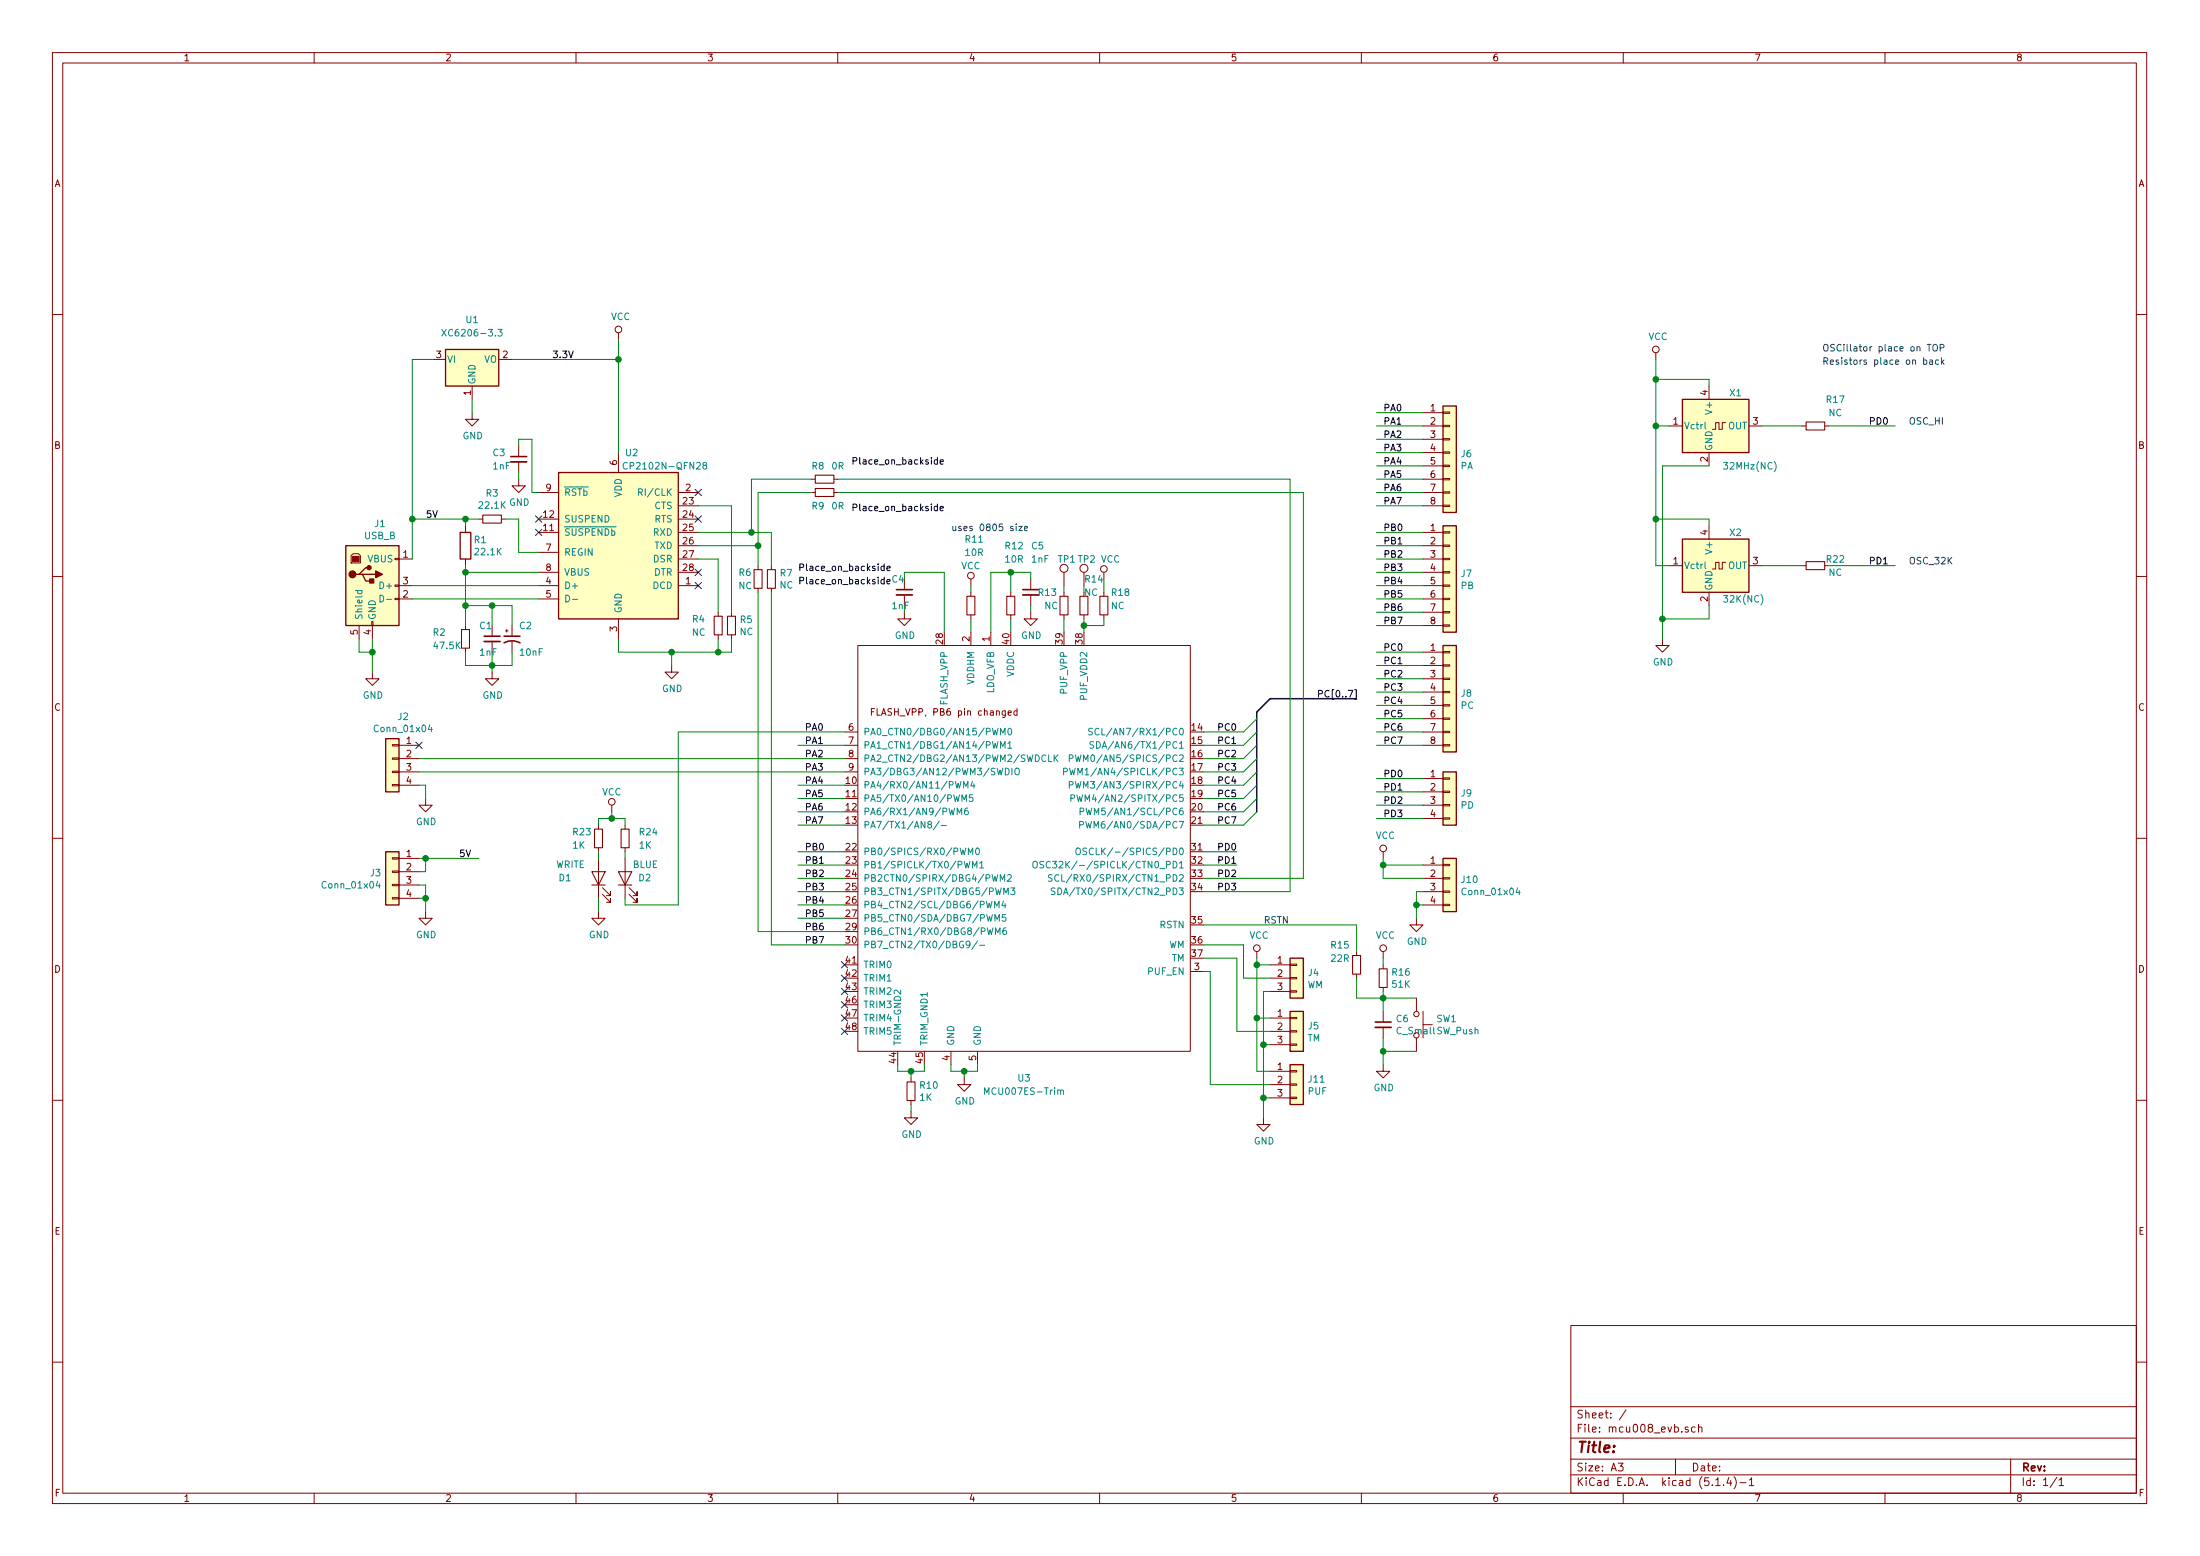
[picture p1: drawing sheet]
<svg xmlns="http://www.w3.org/2000/svg" width="420mm" height="297mm" viewBox="0 0 420 297" stroke-linecap="round" stroke-linejoin="round" font-family="sans-serif">
<g fill="none" stroke="#840000" stroke-width=".19">
<path d="M10 10h400v277h-400zM12 12h396v273.1h-396zM60 10v2M110 10v2M160 10v2M210 10v2M260 10v2M310 10v2M360 10v2M10 60h2M82.5 68.6h2.6M90.2 78.8v1.2h1.2l-1.2 1.3-1.3-1.3h1.3"/>
<path d="M90.2 73.7v2.5M95.2 68.6h2.6M118.1 63.5v1.3M271.8 78.8h3.8M275.6 78.6h1.3v.3h-1.3zM316.2 67.3v1.3M326.4 73.7v2.5M408 60h2M91.4 99.1h.8M95.8 99.1h.7M99.1 91.5v1.2h1.2l-1.2 1.3-1.3-1.3h1.3M99.1 85.1v2.1"/>
<path d="M99.1 88.2v2M102.9 99.1h3.8M102.9 94h3.8M118.1 86.4v3.8M129.5 99.1h3.8M129.5 94h3.8M129.5 96.6h3.8M154.9 91.5h.8M154.9 94h.8M159.3 91.5h.7M159.3 94h.7M271.8 81.3h3.8"/>
<path d="M271.8 83.9h3.8M271.8 86.4h3.8M271.8 88.9h3.8M271.8 91.5h3.8M271.8 94h3.8M271.8 96.6h3.8M275.6 91.3h1.3v.3h-1.3zM275.6 93.9h1.3v.2h-1.3zM275.6 96.4h1.3v.3h-1.3zM275.6 88.8h1.3v.3h-1.3zM275.6 83.7h1.3v.3h-1.3zM275.6 81.2h1.3v.2h-1.3z"/>
<path d="M275.6 86.3h1.3v.2h-1.3zM318.8 81.3h2.5M326.4 86.4v2.5M329.6 80.7h-.7v1.3h-.6v-1.3h-.6v1.3h-.7M334 81.3h2.5M344.2 81.3h.7M348.5 81.3h.7M10 110h2M67.1 106.1l.3-.4h1.1l.3 .4v1.4h-1.7zM68.6 119.4v2.6M71 118.7h.2v.7h-.2zM71.1 119.4v2.6"/>
<path d="M75.4 114.2h.8v.3h-.8zM75.4 111.7h.8v.2h-.8zM75.4 106.6h.8v.2h-.8zM76.2 106.7h2.5M76.2 111.8h2.5M76.2 114.3h2.5M88.9 100.4v1.2M88.9 106.7v1.3M88.9 119.4v.8M94 119.4v2M97.8 119.4v2M102.9 101.6h3.8"/>
<path d="M102.9 109.3h3.8M102.9 111.8h3.8M102.9 114.3h3.8M102.9 105.4h3.8M118.1 118.1v3.9M129.5 101.6h3.8M129.5 104.2h3.8M129.5 106.7h3.8M129.5 109.3h3.8M129.5 111.8h3.8M137.2 116.9v.7M139.7 116.9v.7"/>
<path d="M144.8 108v.7M144.8 112.3v.8M147.3 108v.7M147.3 112.3v.8M172.7 116.9v1.2h1.3l-1.3 1.3-1.3-1.3h1.3M172.7 110.5v2.1M172.7 113.6v2M185.4 110.5v1.3M185.4 113.1v.7M185.4 117.4v.7M193 113.1v.7M193 117.4v.7"/>
<path d="M196.8 116.9v1.2h1.3l-1.3 1.3-1.2-1.3h1.2M196.8 110.5v2.1M196.8 113.6v2M203.2 109.3v2.5M203.2 113.1v.7M203.2 117.4v.7M207 109.3v2.5M207 117.4v.7M210.8 109.3v1.2M210.8 113.1v.7M210.8 117.4v.7M271.8 101.6h3.8"/>
<path d="M271.8 104.2h3.8M271.8 106.7h3.8M271.8 109.3h3.8M271.8 111.8h3.8M271.8 114.3h3.8M271.8 116.9h3.8M271.8 119.4h3.8M275.6 114.2h1.3v.3h-1.3zM275.6 116.7h1.3v.3h-1.3zM275.6 119.3h1.3v.2h-1.3zM275.6 111.7h1.3v.2h-1.3zM275.6 106.6h1.3v.2h-1.3z"/>
<path d="M275.6 104h1.3v.3h-1.3zM275.6 101.5h1.3v.3h-1.3zM275.6 109.1h1.3v.3h-1.3zM318.8 108h2.5M326.4 100.4v2.5M326.4 113.1v2.5M329.6 107.4h-.7v1.2h-.6v-1.2h-.6v1.2h-.7M334 108h2.5M344.2 108h.7M408 110h2M71.1 128.3v1.3h1.3l-1.3 1.2-1.3-1.2h1.3M88.9 123.7v.8"/>
<path d="M94 128.3v1.3h1.2l-1.2 1.2-1.3-1.2h1.3M94 122.5v2M96.5 120.4h.5M96.8 120.2v.5M97.8 122.5v2M128.3 127v1.3h1.2l-1.2 1.3-1.3-1.3h1.3M137.2 121.2v.8M139.7 121.2v.8M161.3 139.7h2.5M163.8 123.2h63.5v77.5h-63.5zM166.4 135.9h.5M167 135.3h-.6v1.2"/>
<path d="M185.4 120.7v2.5M189.2 120.7v2.5M192.5 136.1l.6-.1v-.3h-.4l-.2 .2 .1 .6h.5M194.2 135.7h-.3l-.3 .2 .2 .6h.4M194.2 135.3v1.2M271.8 124.5h3.8M271.8 127h3.8M271.8 129.6h3.8M271.8 132.1h3.8M271.8 134.7h3.8M271.8 137.2h3.8M271.8 139.7h3.8"/>
<path d="M275.6 137.1h1.3v.2h-1.3zM275.6 139.6h1.3v.3h-1.3zM275.6 134.5h1.3v.3h-1.3zM275.6 129.4h1.3v.3h-1.3zM275.6 126.9h1.3v.3h-1.3zM275.6 124.4h1.3v.2h-1.3zM275.6 132h1.3v.2h-1.3zM317.5 122v1.2h1.3l-1.3 1.3-1.3-1.3h1.3M74.9 149.8h1.3v.2h-1.3zM74.9 147.2h1.3v.3h-1.3zM74.9 142.1h1.3v.3h-1.3zM74.9 144.7h1.3v.2h-1.3z"/>
<path d="M76.2 142.3h3.8M76.2 144.8h3.8M76.2 147.4h3.8M76.2 149.9h3.8M81.3 152.4v1.3h1.2l-1.2 1.3-1.3-1.3h1.3M114.3 157.5v.8M116.8 153.7v1.3M119.4 157.5v.8M161.3 142.3h2.5M161.3 144.8h2.5M161.3 147.4h2.5M271.8 142.3h3.8"/>
<path d="M271.8 148.6h3.8M271.8 151.2h3.8M271.8 153.7h3.8M271.8 156.2h3.8M275.6 142.1h1.3v.3h-1.3zM275.6 156.1h1.3v.3h-1.3zM275.6 153.6h1.3v.2h-1.3zM275.6 148.5h1.3v.3h-1.3zM275.6 151h1.3v.3h-1.3zM10 160h2M74.9 171.4h1.3v.2h-1.3zM74.9 168.8h1.3v.3h-1.3z"/>
<path d="M74.9 163.7h1.3v.3h-1.3zM74.9 166.3h1.3v.2h-1.3zM76.2 163.9h3.8M76.2 166.4h3.8M76.2 168.9h3.8M76.2 171.5h3.8M81.3 174v1.3h1.2l-1.2 1.3-1.3-1.3h1.3M114.3 174v1.3h1.3l-1.3 1.3-1.3-1.3h1.3M114.3 161.8v.8M114.3 163.9v7.6M115.1 170.7l1.5 1.5v-.7v.7h-.8M115.1 169.5l1.5 1.5v-.8v.8h-.8"/>
<path d="M119.4 161.8v.8M119.4 163.9v7.6M120.1 170.7l1.6 1.5v-.7v.7h-.8M120.1 169.5l1.6 1.5v-.8v.8h-.8M264.2 162.6v1.3M270.5 175.3v1.3h1.3l-1.3 1.2-1.3-1.2h1.3M271.8 165.1h3.8M271.8 167.7h3.8M271.8 170.2h3.8M271.8 172.8h3.8M275.6 172.6h1.3v.3h-1.3zM275.6 170.1h1.3v.2h-1.3z"/>
<path d="M275.6 165h1.3v.3h-1.3zM275.6 167.5h1.3v.3h-1.3zM408 160h2M227.3 185.5h2.6M240 181.6v1.3M242.6 184.2h3.8M242.6 186.7h3.8M242.6 189.3h3.8M242.6 194.3h3.8M242.6 196.9h3.8M242.6 199.4h3.8M246.4 189.1h1.2v.3h-1.2z"/>
<path d="M246.4 184.1h1.2v.2h-1.2zM246.4 186.6h1.2v.3h-1.2zM246.4 199.3h1.2v.3h-1.2zM246.4 194.2h1.2v.3h-1.2zM246.4 196.8h1.2v.2h-1.2zM259.1 181.6v.8M259.1 186v.7M264.2 181.6v1.3M264.2 184.2v.7M264.2 188.5v.8M264.2 193.1v2M264.2 196.1v2.1"/>
<path d="M270.5 190.5v2.6M270.5 198.2v2.5M271.8 193.1v5.1M10 210h2M174 212.1v1.3h1.3l-1.3 1.3-1.3-1.3h1.3M174 205.8v.7M174 210.1v.8M181.6 200.7v2.5M184.1 205.8v1.2h1.3l-1.3 1.3-1.2-1.3h1.2M186.7 200.7v2.5M241.3 213.4v1.3h1.3l-1.3 1.2-1.3-1.2h1.3M242.6 204.5h3.8"/>
<path d="M242.6 207h3.8M242.6 209.6h3.8M246.4 209.5h1.2v.2h-1.2zM246.4 204.4h1.2v.2h-1.2zM246.4 206.9h1.2v.3h-1.2zM264.2 203.2v1.3h1.2l-1.2 1.3-1.3-1.3h1.3M408 210h2M300 253h108v32.1h-108zM10 260h2M300 278.5h108M300 274.5h108M300 268.5h108"/>
<path d="M309 279.3h1l-.5 .6 .4 .1v.7l-.2 .1-.7-.1M310.5 269.1l-1.2 2M320 278.5v3M322.4 272.5a.37 .37 0 0 0-.6 .1l.1 .2 .5 .2 .1 .1-.3 .3-.4-.1M323.7 272.5l-.4-.1-.3 .3 .2 .6h.5M324.4 272.5h.1a.37 .37 0 0 1 .5 .1v.8M324.4 271.9v1.5M384 278.5v6.6M408 260h2M60 285.1v1.9M110 285.1v1.9M160 285.1v1.9"/>
<path d="M210 285.1v1.9M260 285.1v1.9M300 281.5h108M310 285.1v1.9M327.7 283.6h.8M329.2 283.5v.1M330.2 282l-.4 1.1h.9M330.5 282.6v1M331.2 281.9a1.71 1.71 0 0 1 0 2.3M332.3 283h1.2M334.1 282.5l.4-.4v1.5M334.1 283.6h.8"/>
<path d="M360 285.1v1.9M392.8 282l-1.3 2M393.2 282.5l.5-.4v1.5M393.2 283.6h.9"/>
<circle cx="118.1" cy="62.9" r=".63"/>
<circle cx="316.2" cy="66.7" r=".63"/>
<circle cx="185.4" cy="109.9" r=".63"/>
<circle cx="203.2" cy="108.5" r=".76"/>
<circle cx="207" cy="108.5" r=".76"/>
<circle cx="210.8" cy="108.6" r=".63"/>
<circle cx="116.8" cy="153.1" r=".63"/>
<circle cx="264.2" cy="162" r=".63"/>
<circle cx="240" cy="181" r=".63"/>
<circle cx="264.2" cy="181" r=".63"/>
<circle cx="270.5" cy="193.6" r=".51"/>
</g>
<path d="M97.5 88.2h3.1M171.2 113.6h3M195.3 113.6h3.1M92.5 122.5h3M262.6 196.1h3.1" fill="none" stroke="#840000" stroke-width=".33"/>
<path d="M97.5 87.2h3.1M171.2 112.6h3M195.3 112.6h3.1M92.5 121.4h3M96.3 122.7a3.2 3.2 0 0 1 3 0M96.3 121.4h3M262.6 195.1h3.1" fill="none" stroke="#840000" stroke-width=".3"/>
<g fill="none" stroke="#840000" stroke-width=".2">
<path d="M92.2 98.3h3.6v1.6h-3.6zM155.7 93.3h3.6v1.5h-3.6zM155.7 90.7h3.6v1.5h-3.6zM344.9 80.6h3.6v1.5h-3.6zM136.4 117.6h1.5v3.6h-1.5zM138.9 117.6h1.6v3.6h-1.6zM144 108.7h1.5v3.6h-1.5zM146.6 108.7h1.5v3.6h-1.5zM184.7 113.8h1.5v3.6h-1.5zM192.3 113.8h1.5v3.6h-1.5zM202.4 113.8h1.6v3.6h-1.6zM206.2 113.8h1.6v3.6h-1.6z"/>
<path d="M210.1 113.8h1.5v3.6h-1.5zM344.9 107.2h3.6v1.5h-3.6zM88.1 120.2h1.6v3.5h-1.6zM113.5 158.3h1.6v3.5h-1.6zM118.6 158.3h1.5v3.5h-1.5zM113 166.4h2.6l-1.3 2.5zM113 168.9h2.6M118.1 166.4h2.5l-1.2 2.5zM118.1 168.9h2.5M258.3 182.4h1.5v3.6h-1.5zM263.4 184.9h1.5v3.6h-1.5zM173.2 206.5h1.6v3.6h-1.6z"/>
</g>
<g fill="#ffffc2" stroke="#ffffc2" stroke-width=".19">
<path d="M275.6 100.4h2.5v20.3h-2.5z"/>
<path d="M275.6 123.2h2.5v20.3h-2.5z"/>
<path d="M275.6 77.5h2.5v20.3h-2.5z"/>
<path d="M275.6 147.4h2.5v10.1h-2.5z"/>
<path d="M275.6 163.9h2.5v10.1h-2.5z"/>
<path d="M73.7 141h2.5v10.2h-2.5z"/>
<path d="M246.4 182.9h2.5v7.6h-2.5z"/>
<path d="M246.4 193.1h2.5v7.6h-2.5z"/>
<path d="M246.4 203.2h2.5v7.7h-2.5z"/>
<path d="M85.1 66.7h10.1v7h-10.1z"/>
<path d="M106.7 90.2h22.8v27.9h-22.8z"/>
<path d="M66 104.2h10.2v15.2h-10.2z"/>
<path d="M321.3 102.9h12.7v10.2h-12.7z"/>
<path d="M321.3 76.2h12.7v10.2h-12.7z"/>
<path d="M73.7 162.6h2.5v10.2h-2.5z"/>
</g>
<g fill="none" stroke="#840000" stroke-width=".25">
<path d="M85.1 66.7h10.1v7h-10.1zM275.6 77.5h2.5v20.3h-2.5zM321.3 76.2h12.7v10.2h-12.7zM106.7 90.2h22.8v27.9h-22.8zM66 104.2h10.2v15.2h-10.2zM68.6 109.6h.6l.6 1.3h1.3M69.2 109.6h2.6M70.5 108.4h-.7l-1.2 1.2h-.7M87.9 101.6h2v5.1h-2zM275.6 100.4h2.5v20.3h-2.5zM321.3 102.9h12.7v10.2h-12.7zM275.6 123.2h2.5v20.3h-2.5z"/>
<path d="M73.7 141h2.5v10.2h-2.5zM275.6 147.4h2.5v10.1h-2.5zM73.7 162.6h2.5v10.2h-2.5zM275.6 163.9h2.5v10.1h-2.5zM246.4 182.9h2.5v7.6h-2.5zM246.4 193.1h2.5v7.6h-2.5zM246.4 203.2h2.5v7.7h-2.5z"/>
</g>
<g fill="none" stroke="#008484" stroke-width=".19">
<path d="M84.4 62.9l.8 1.2M85.2 62.9l-.8 1.2M95.1 62.9h.8l-.4 .5 .3 .1 .1 .4-.3 .2-.5-.1M119.8 88.4a.6 .6 0 0 0-.8 .4 .6 .6 0 0 0 .6 .7l.2-.1M122 94l.6-.1v-.5l-.6-.1v1.3M134.5 88.8l-.3-.3 .3-.2h.2l.3 .2-.1 .2-.5 .2-.2 .2v.2l.3 .2h.3l.2-.2v-.2l-.3-.3M325.6 80.6v1.1l.2 .2M67.9 112.7h1.2M68.4 112.7l-.1 .4 .2 .2 .6-.1v-.5M72.6 113.6a.64 .64 0 0 1 .7 .7 .64 .64 0 0 1-.7 .6zM73.8 114.4h1M108.1 113.6a.64 .64 0 0 1 .7 .7 .64 .64 0 0 1-.7 .6z"/>
<path d="M109.3 114.4h1M325.6 107.3v1.1l.2 .1M82.1 138.4l-.3 .9h.8M82.4 138.8v.9M189.5 139l.3 1.3 .3-.9 .2 .9 .3-1.3M192.6 139.2l.2-.2a.67 .67 0 0 1 .4 .7 .67 .67 0 0 1-.4 .6l-.3-.5zM208.6 139.1l-.4-.1-.3 .2v.3l.6 .3 .1 .3-.2 .2-.5-.1M209.9 139.2a.51 .51 0 0 0-.6-.1 .51 .51 0 0 0-.2 .7l.2 .4h.6M177.4 157.4l-.2-.2v-.3l.2-.1 .4 .1 .1 .3-.6 .2-.1 .2v.2l.2 .3 .4-.1 .1-.2v-.3l-.2-.1M179.4 156.8l-1.1 1.6M179.8 157.6h.9M182.1 151.7l.3 1.3 .3-.9 .2 .9 .3-1.3"/>
<path d="M182.4 149.2l.4 1.3 .2-1 .2 1 .3-1.3M182.8 155.5v-1.2l.4 .9 .5-.9v1.2M183.7 153v-1.3l.4 .9 .5-.9v1.3M184 150.5v-1.3l.5 .9 .4-.9v1.3M184.8 154.3l-.4 .1-.2 .4 .1 .6 .2 .1h.3l.1-.2-.1-.5-.3-.1-.3 .3M185.7 149.1l-.3 .9h.8M185.8 151.7h-.6l-.1 .6 .2-.1 .4 .1 .1 .6-.2 .1-.5-.1M186 149.6v.9M189.5 141.6l.3 1.2 .3-.9 .2 .9 .3-1.2M190.4 146.6l.3 1.3 .3-.9 .2 .9 .3-1.3M191.1 140.3v-1.3l.4 .9 .4-.9v1.3M191.1 142.8v-1.2l.4 .9 .4-.9v1.2"/>
<path d="M192 146.6a.64 .64 0 0 1 .7 .7 .64 .64 0 0 1-.7 .6zM192.5 141.9l.4-.3v1.2M192.5 142.8h.7M193.3 146.6v1.3M193.9 146.8l.2-.2a.44 .44 0 0 1 .6 .5l-.1 .6-.5 .2-.2-.2zM199.7 144.2a.6 .6 0 0 0-.8 .4 .6 .6 0 0 0 .6 .8l.2-.2M200.3 144.1v1.3h.6M201.3 144.1v1.3M201.5 144.7l.5 .7M202 144.1l-.7 .7M203.1 147.3h.6l.2-.2-.1-.3-.7-.2v1.3M204.2 144.8l.6-.1 .1-.5-.7-.1v1.3"/>
<path d="M204.2 149.8h.6l.1-.5-.7-.1v1.3M204.3 146.6l.3 1.3 .2-.9 .3 .9 .3-1.3M204.5 152.4l.6-.1 .1-.4-.7-.2v1.3M205.4 144.1l.3 1.3 .2-.9 .2 .9 .4-1.3M205.4 149.2l.3 1.3 .2-1 .2 1 .4-1.3M205.7 151.7l.3 1.3 .2-.9 .3 .9 .3-1.3M206.2 157.5l.7-.1v-.5l-.7-.1v1.3M206.3 154.9h.6v-.5l-.6-.1v1.2M207.4 156.8l.3 1.3 .2-.9 .3 .9 .3-1.3M207.4 154.3l.3 1.2 .2-.9 .3 .9 .3-1.2M208.9 141.6h-.5l-.2 .1 .1 .4 .5 .3 .1 .2-.3 .2h-.4M209.4 141.6a.64 .64 0 0 1 .7 .6 .64 .64 0 0 1-.7 .6z"/>
<path d="M72.1 168.2l-.3 .9h.8M72.4 168.7v.8M183.4 161.9l.3 1.3 .2-1 .2 1 .4-1.3M184.1 164.4l.4 1.3 .2-.9 .2 .9 .3-1.3M184.9 163.2v-1.3l.4 .9 .5-.9v1.3M185.7 165.7v-1.3l.4 .9 .5-.9v1.3M186.4 162l.2-.1a.67 .67 0 0 1 .5 .6 .67 .67 0 0 1-.5 .7l-.3-.5zM186.7 179.6l-1.1 1.6M187.1 164.8l.4-.4v1.3M187.1 165.7h.7M188.4 172l.3 1.3 .2-.9 .3 .9 .3-1.3M188.5 177.1l.3 1.3 .3-.9 .2 .9 .3-1.3"/>
<path d="M189.5 167l.3 1.2 .2-.9 .2 .9 .4-1.2M189.9 173.3v-1.3l.5 1 .4-1v1.3M190 175.9v-1.3l.4 .9 .5-.9v1.3M190.1 169.5l.3 1.3 .3-.9 .2 .9 .3-1.3M190.1 178.4v-1.3l.5 .9 .4-.9v1.3M191 168.2v-1.2l.5 .9 .4-.9v1.2M191.6 172l-.3 .9h.8M191.7 170.8v-1.3l.4 .9 .5-.9v1.3M191.9 172.5v.8M192.1 174.6h-.6l-.1 .6 .2-.1 .5 .1v.5l-.2 .2-.5-.2M192.1 177.1l-.4 .2-.2 .4 .1 .6h.5l.2-.1-.2-.5-.3-.1-.3 .3M192.4 167.1l.5-.1 .2 .3-.7 .9h.7"/>
<path d="M193 169.5h.8l-.4 .5 .4 .1v.4l-.2 .3-.6-.2M197.3 164.6l.3-.2a.44 .44 0 0 1 .5 .5l-.1 .6-.4 .2-.3-.2zM199.3 164.5l-.5-.1-.2 .3 .1 .3 .6 .2v.4l-.2 .1-.5-.1M200.6 164.6a.6 .6 0 0 0-.9 .4 .6 .6 0 0 0 .6 .7l.3-.1M200.9 167h-.4l-.2 .1v.4l.6 .3v.2l-.2 .2h-.5M201 164.4h.8l-.4 .5 .3 .1 .1 .5-.3 .2-.5-.1M201.5 169.6l-.5-.1-.2 .1v.4l.6 .2 .1 .3-.3 .3-.4-.1M202 169.5a.64 .64 0 0 1 .8 .6 .64 .64 0 0 1-.8 .7zM202.2 167.1a.6 .6 0 0 0-.8 .4 .6 .6 0 0 0 .6 .7l.2-.1M202.8 167v1.2h.6M203.1 170.8l.5-1.3 .4 1.3M205.5 162.1l.3-.2a.44 .44 0 0 1 .5 .4v.7l-.5 .2-.3-.2z"/>
<path d="M207.5 162l-.4-.1-.2 .1-.1 .2 .1 .2 .5 .2 .1 .3-.2 .3-.5-.1M208.8 162a.6 .6 0 0 0-.8 .4 .6 .6 0 0 0 .6 .8l.2-.2M289.8 169.5l-.3 .9h.8M290.1 170v.8M172 189v.8l-.9-.8-.4 .2 .2 .5M185.2 180.2l-.2 .3h-.3l-.2-.3 .1-.4 .1-.1 .5 .1a.84 .84 0 0 1-.3 1.1h-.3M187.1 180.5h1M188 208.9v-1.2l.5 .9 .4-.9v1.2M202.6 208.3l.1-.2h.3l.1 .8"/>
</g>
<g fill="#840000" stroke="#840000" stroke-width=".25">
<path d="M70.6 110.5h.8v.8h-.8z"/>
<path d="M71.8 109l1.2 .6-1.2 .7z"/>
<circle cx="67.3" cy="109.6" r=".63"/>
<circle cx="70.5" cy="108.4" r=".38"/>
</g>
<path d="M67.3 106.2h1.3v1h-1.3z" fill="#840000" stroke="#840000" stroke-width=".19"/>
<path d="M259.1 133.4h-16.5l-2.6 2.5v19.1" fill="none" stroke="#000084" stroke-width=".3"/>
<g fill="none" stroke="#008400" stroke-width=".19">
<path d="M82.5 68.6h-3.8v38.1M90.2 76.2v2.6M97.8 68.6h20.3M118.1 64.8v21.6M262.9 78.8h8.9M316.2 68.6v39.4h2.6M316.2 72.4h10.2v1.3M78.7 99.1h12.7M88.9 99.1v1.3M96.5 99.1h2.6v6.3h3.8M99.1 85.1v-1.2h2.5v10.1h1.3M99.1 90.2v1.3"/>
<path d="M133.3 96.6h6.4v20.3M154.9 94h-10.1v14M154.9 91.5h-11.4v10.1M160 91.5h86.4v78.7h-16.5M160 94h88.9v73.7h-19M262.9 88.9h8.9M262.9 81.3h8.9M262.9 96.6h8.9M262.9 94h8.9M262.9 83.9h8.9M262.9 91.5h8.9M262.9 86.4h8.9"/>
<path d="M316.2 99.1h10.2v1.3M316.2 81.3h2.6M326.4 88.9h-8.9v33.1M336.5 81.3h7.7M349.2 81.3h12.7M78.7 111.8h24.2M78.7 114.3h24.2M88.9 108v11.4M88.9 109.3h14M88.9 115.6h8.9v3.8M94 115.6v3.8M133.3 106.7h3.9v10.2"/>
<path d="M133.3 101.6h14v6.4M133.3 104.2h11.5M144.8 113.1v64.7h16.5M147.3 113.1v67.3h14M172.7 110.5v-1.2h7.6v11.4M185.4 111.8v1.3M185.4 118.1v2.6M193 109.3v3.8M193 118.1v2.6M196.8 110.5v-1.2h-7.6v11.4M196.8 115.6v1.3M203.2 111.8v1.3"/>
<path d="M203.2 118.1v2.6M207 111.8v1.3M207 118.1v2.6M210.8 110.5v2.6M210.8 118.1v1.3h-3.8M262.9 106.7h8.9M262.9 109.3h8.9M262.9 111.8h8.9M262.9 114.3h8.9M262.9 119.4h8.9M262.9 101.6h8.9M262.9 104.2h8.9"/>
<path d="M262.9 116.9h8.9M326.4 115.6v2.5h-8.9M336.5 108h7.7M349.2 108h12.7M68.6 122v2.5h2.5M71.1 122v6.3M88.9 124.5v2.5h8.9v-2.5M94 124.5v3.8M118.1 122v2.5h21.6v-2.5M128.3 124.5v2.5M137.2 122v2.5M161.3 139.7h-31.8v33.1h-10.1v-1.3"/>
<path d="M240 139.7l-2.5 2.6h-7.6M240 137.2l-2.5 2.5h-7.6M262.9 124.5h8.9M262.9 139.7h8.9M262.9 137.2h8.9M262.9 134.7h8.9M262.9 127h8.9M262.9 132.1h8.9M262.9 129.6h8.9M80 149.9h1.3v2.5M80 144.8h81.3M80 147.4h81.3"/>
<path d="M114.3 157.5v-1.3h5.1v1.3M116.8 155v1.2M152.4 155h8.9M152.4 152.4h8.9M152.4 149.9h8.9M152.4 142.3h8.9M152.4 157.5h8.9M240 152.4l-2.5 2.6h-7.6M240 149.9l-2.5 2.5h-7.6M240 147.4l-2.5 2.5h-7.6M240 142.3l-2.5 2.5h-7.6M240 144.8l-2.5 2.6h-7.6"/>
<path d="M240 155l-2.5 2.5h-7.6M262.9 153.7h8.9M262.9 142.3h8.9M262.9 156.2h8.9M262.9 151.2h8.9M262.9 148.6h8.9M80 168.9h1.3v5.1M80 163.9h11.4M80 171.5h1.3M81.3 163.9v2.5h-1.3M114.3 162.6v1.3M114.3 171.5v2.5"/>
<path d="M119.4 162.6v1.3M152.4 165.1h8.9M152.4 172.8h8.9M152.4 170.2h8.9M152.4 167.7h8.9M152.4 162.6h8.9M152.4 175.3h8.9M229.9 165.1h6.3M229.9 162.6h6.3M229.9 176.6h29.2v5M264.2 165.1h7.6M264.2 163.9v3.8h7.6"/>
<path d="M270.5 172.8h1.3M271.8 170.2h-1.3v5.1M229.9 185.5h1.2v21.5h11.5M229.9 180.4h7.6v6.3h5.1M229.9 182.9h6.3v14h6.4M240 182.9v21.6h2.6M240 184.2h2.6M240 194.3h2.6M241.3 199.4h1.3M242.6 189.3h-1.3v24.1M259.1 186.7v3.8h11.4M264.2 182.9v1.3"/>
<path d="M264.2 189.3v3.8M264.2 198.2v5M171.4 203.2v1.3h5.1v-1.3M174 204.5v1.3M174 210.9v1.2M181.6 203.2v1.3h5.1v-1.3M184.1 204.5v1.3M241.3 209.6h1.3M264.2 200.7h6.3"/>
</g>
<g fill="none" stroke="#000" stroke-width=".19">
<path d="M179 96.7h-.4l-.2 .2 .1 .5h.5M179 87.8h-.4l-.2 .2 .1 .6h.5M179 87.3v1.3M179 96.2v1.3M179.6 97.1l.6-.1-.1-.3h-.4l-.1 .1v.6h.5M179.6 88.2l.6-.1-.1-.3h-.4l-.1 .1v.7h.5M168.9 108.1h-.4l-.3 .2 .2 .6h.5M168.9 110.7l-.4-.1-.3 .3 .2 .5h.5M168.9 107.7v1.2M168.9 110.2v1.3M169.4 108.5l.6-.1v-.3h-.4l-.2 .2 .1 .6h.5M169.4 111l.6-.1v-.2l-.4-.1-.2 .2 .1 .6h.5"/>
<path d="M257.5 131.8h.9l-.6 1.3M258.7 131.7h.3v1.8h-.3"/>
</g>
<g fill="none" stroke="#0000c2" stroke-width=".19">
<path d="M367.4 68.8l.4-.1 .2 .2-.1 .6h-.5M367.4 68.3v1.3M368.1 65.7h.7M368.4 65.7v1.3M368.6 68.8h.4l.1 .8M369.1 69l-.4 .1-.2 .2 .2 .3 .4-.1M369.2 65.9l.2-.2a.45 .45 0 0 1 .6 .5l-.2 .8h-.5a.92 .92 0 0 1-.1-1.1zM370.2 68.8l-.3-.1-.3 .2 .1 .6h.5M370.5 66.4h.6l.2-.2-.1-.3-.7-.2v1.3M370.8 68.3v1.3M370.9 69.1l.4 .5M371.3 68.7l-.5 .5"/>
<path d="M194.1 100v.2M194.1 100.5v.8M194.6 100.5h.6l-.6 .8h.6M195.7 100.9l.5-.1v-.3h-.4l-.1 .1v.7h.5"/>
</g>
<g fill="#008400" stroke="#008400" stroke-width=".25">
<circle cx="241.3" cy="209.6" r=".51"/>
<circle cx="193" cy="109.3" r=".51"/>
<circle cx="241.3" cy="199.4" r=".51"/>
<circle cx="184.2" cy="204.5" r=".51"/>
<circle cx="240" cy="194.3" r=".51"/>
<circle cx="174" cy="204.5" r=".51"/>
<circle cx="137.2" cy="124.5" r=".51"/>
<circle cx="264.2" cy="165.1" r=".51"/>
<circle cx="270.5" cy="172.8" r=".51"/>
<circle cx="88.9" cy="115.6" r=".51"/>
<circle cx="71.1" cy="124.5" r=".51"/>
<circle cx="143.5" cy="101.6" r=".51"/>
<circle cx="207" cy="119.4" r=".51"/>
<circle cx="88.9" cy="109.3" r=".51"/>
<circle cx="144.8" cy="104.2" r=".51"/>
<circle cx="81.3" cy="163.9" r=".51"/>
<circle cx="316.2" cy="81.3" r=".51"/>
<circle cx="264.2" cy="200.7" r=".51"/>
<circle cx="94" cy="127" r=".51"/>
<circle cx="316.2" cy="72.4" r=".51"/>
<circle cx="81.3" cy="171.5" r=".51"/>
<circle cx="116.8" cy="156.2" r=".51"/>
<circle cx="316.2" cy="99.1" r=".51"/>
<circle cx="264.2" cy="190.5" r=".51"/>
<circle cx="128.3" cy="124.5" r=".51"/>
<circle cx="78.7" cy="99.1" r=".51"/>
<circle cx="88.9" cy="99.1" r=".51"/>
<circle cx="94" cy="115.6" r=".51"/>
<circle cx="118.1" cy="68.6" r=".51"/>
<circle cx="240" cy="184.2" r=".51"/>
<circle cx="317.5" cy="118.1" r=".51"/>
</g>
<g fill="none" stroke="#000084" stroke-width=".19">
<path d="M102.3 98.5l1.2 1.2M103.5 98.5l-1.2 1.2M132.7 98.5l1.3 1.2M132.7 93.4l1.3 1.2M134 98.5l-1.3 1.2M134 93.4l-1.3 1.2M102.3 101l1.2 1.2M103.5 101l-1.2 1.2M132.7 108.6l1.3 1.3M132.7 111.2l1.3 1.2M134 108.6l-1.3 1.3M134 111.2l-1.3 1.2"/>
<path d="M79.4 141.7l1.2 1.2M80.6 141.7l-1.2 1.2M160.7 196.3l1.2 1.2M160.7 183.6l1.2 1.2M160.7 193.7l1.2 1.3M160.7 191.2l1.2 1.2M160.7 188.7l1.2 1.2M160.7 186.1l1.2 1.2M161.9 196.3l-1.2 1.2M161.9 183.6l-1.2 1.2M161.9 193.7l-1.2 1.3M161.9 191.2l-1.2 1.2"/>
<path d="M161.9 188.7l-1.2 1.2M161.9 186.1l-1.2 1.2"/>
</g>
<text font-size="2.8" fill="#840000" x="301" y="277.3">Title:</text>
<g font-size="2.1" fill="#840000">
<text x="301" y="273.5">File: mcu008_evb.sch</text>
<text x="301" y="270.8">Sheet: /</text>
<text x="301" y="280.9">Size: A3</text>
<text x="323" y="280.9">Date:</text>
<text x="386" y="280.9">Rev:</text>
<text x="301" y="283.7">KiCad E.D.A. kicad (5.1.4)-1</text>
<text x="386" y="283.7">Id: 1/1</text>
</g>
<g font-size="1.8" fill="#840000">
<text x="35" y="11.7">1</text>
<text x="85" y="11.7">2</text>
<text x="135" y="11.7">3</text>
<text x="185" y="11.7">4</text>
<text x="235" y="11.7">5</text>
<text x="285" y="11.7">6</text>
<text x="335" y="11.7">7</text>
<text x="385" y="11.7">8</text>
<text x="10.4" y="35.7">A</text>
<text x="408.4" y="35.7">A</text>
<text x="83.3" y="68.4">3</text>
<text x="96" y="68.4">2</text>
<text x="89.9" y="75.4" transform="rotate(-90 89.9 75.4)">1</text>
<text x="326.1" y="75.4" transform="rotate(-90 326.1 75.4)">4</text>
<text x="273.2" y="78.5">1</text>
<text x="273.2" y="81.1">2</text>
<text x="273.2" y="83.6">3</text>
<text x="319.6" y="81.1">1</text>
<text x="334.8" y="81.1">3</text>
<text x="10.4" y="85.7">B</text>
<text x="117.9" y="88.8" transform="rotate(-90 117.9 88.8)">6</text>
<text x="273.2" y="86.1">4</text>
<text x="273.2" y="88.7">5</text>
<text x="326.1" y="88.1" transform="rotate(-90 326.1 88.1)">2</text>
<text x="408.4" y="85.7">B</text>
<text x="104.3" y="93.8">9</text>
<text x="131" y="93.8">2</text>
<text x="273.2" y="91.2">6</text>
<text x="273.2" y="93.8">7</text>
<text x="103.8" y="101.4">11</text>
<text x="103.8" y="98.8">12</text>
<text x="130.5" y="96.3">23</text>
<text x="130.5" y="98.8">24</text>
<text x="130.5" y="101.4">25</text>
<text x="273.2" y="101.4">1</text>
<text x="273.2" y="96.3">8</text>
<text x="77" y="106.5">1</text>
<text x="104.3" y="105.2">7</text>
<text x="130.5" y="103.9">26</text>
<text x="130.5" y="106.5">27</text>
<text x="273.2" y="103.9">2</text>
<text x="273.2" y="106.5">3</text>
<text x="319.6" y="107.7">1</text>
<text x="326.1" y="102.1" transform="rotate(-90 326.1 102.1)">4</text>
<text x="334.8" y="107.7">3</text>
<text x="77" y="111.5">3</text>
<text x="104.3" y="111.5">4</text>
<text x="104.3" y="109">8</text>
<text x="130.5" y="109">28</text>
<text x="131" y="111.5">1</text>
<text x="273.2" y="109">4</text>
<text x="273.2" y="111.5">5</text>
<text x="77" y="114.1">2</text>
<text x="104.3" y="114.1">5</text>
<text x="273.2" y="114.1">6</text>
<text x="273.2" y="116.6">7</text>
<text x="273.2" y="119.2">8</text>
<text x="326.1" y="114.8" transform="rotate(-90 326.1 114.8)">2</text>
<text x="68.3" y="121.2" transform="rotate(-90 68.3 121.2)">5</text>
<text x="70.9" y="121.2" transform="rotate(-90 70.9 121.2)">4</text>
<text x="117.9" y="120.5" transform="rotate(-90 117.9 120.5)">3</text>
<text x="180.1" y="122.9" transform="rotate(-90 180.1 122.9)">28</text>
<text x="185.2" y="122.4" transform="rotate(-90 185.2 122.4)">2</text>
<text x="189" y="122.4" transform="rotate(-90 189 122.4)">1</text>
<text x="192.8" y="122.9" transform="rotate(-90 192.8 122.9)">40</text>
<text x="202.9" y="122.9" transform="rotate(-90 202.9 122.9)">39</text>
<text x="206.8" y="122.9" transform="rotate(-90 206.8 122.9)">38</text>
<text x="273.2" y="124.2">1</text>
<text x="273.2" y="126.8">2</text>
<text x="273.2" y="129.3">3</text>
<text x="273.2" y="131.9">4</text>
<text x="10.4" y="135.7">C</text>
<text x="167.5" y="136.6">FLASH_VPP, PB6 pin changed</text>
<text x="273.2" y="134.4">5</text>
<text x="273.2" y="136.9">6</text>
<text x="408.4" y="135.7">C</text>
<text x="77.6" y="142">1</text>
<text x="162.1" y="139.5">6</text>
<text x="162.1" y="142">7</text>
<text x="227.6" y="139.5">14</text>
<text x="227.6" y="142">15</text>
<text x="273.2" y="139.5">7</text>
<text x="273.2" y="142">8</text>
<text x="77.6" y="144.6">2</text>
<text x="77.6" y="147.1">3</text>
<text x="77.6" y="149.6">4</text>
<text x="161.6" y="149.6">10</text>
<text x="162.1" y="144.6">8</text>
<text x="162.1" y="147.1">9</text>
<text x="227.6" y="144.6">16</text>
<text x="227.6" y="147.1">17</text>
<text x="227.6" y="149.6">18</text>
<text x="273.2" y="148.4">1</text>
<text x="161.6" y="152.2">11</text>
<text x="161.6" y="154.7">12</text>
<text x="227.6" y="152.2">19</text>
<text x="227.6" y="154.7">20</text>
<text x="273.2" y="150.9">2</text>
<text x="273.2" y="153.5">3</text>
<text x="273.2" y="156">4</text>
<text x="161.6" y="157.3">13</text>
<text x="227.6" y="157.3">21</text>
<text x="77.6" y="163.6">1</text>
<text x="77.6" y="166.2">2</text>
<text x="161.6" y="162.3">22</text>
<text x="161.6" y="164.9">23</text>
<text x="161.6" y="167.4">24</text>
<text x="227.6" y="162.3">31</text>
<text x="227.6" y="164.9">32</text>
<text x="227.6" y="167.4">33</text>
<text x="273.2" y="164.9">1</text>
<text x="273.2" y="167.4">2</text>
<text x="77.6" y="168.7">3</text>
<text x="77.6" y="171.2">4</text>
<text x="161.6" y="170">25</text>
<text x="161.6" y="172.5">26</text>
<text x="227.6" y="170">34</text>
<text x="273.2" y="170">3</text>
<text x="273.2" y="172.5">4</text>
<text x="161.6" y="175">27</text>
<text x="161.6" y="177.6">29</text>
<text x="227.6" y="176.3">35</text>
<text x="10.4" y="185.7">D</text>
<text x="161.6" y="180.1">30</text>
<text x="161.6" y="183.9">41</text>
<text x="227.6" y="180.1">36</text>
<text x="227.6" y="182.7">37</text>
<text x="228.1" y="185.2">3</text>
<text x="244" y="183.9">1</text>
<text x="408.4" y="185.7">D</text>
<text x="161.6" y="186.5">42</text>
<text x="161.6" y="189">43</text>
<text x="161.6" y="191.6">46</text>
<text x="244" y="186.5">2</text>
<text x="244" y="189">3</text>
<text x="161.6" y="194.1">47</text>
<text x="161.6" y="196.6">48</text>
<text x="244" y="194.1">1</text>
<text x="244" y="196.6">2</text>
<text x="171.2" y="202.9" transform="rotate(-90 171.2 202.9)">44</text>
<text x="176.3" y="202.9" transform="rotate(-90 176.3 202.9)">45</text>
<text x="181.4" y="202.4" transform="rotate(-90 181.4 202.4)">4</text>
<text x="186.4" y="202.4" transform="rotate(-90 186.4 202.4)">5</text>
<text x="244" y="199.2">3</text>
<text x="244" y="204.3">1</text>
<text x="244" y="206.8">2</text>
<text x="244" y="209.3">3</text>
<text x="10.4" y="235.7">E</text>
<text x="408.4" y="235.7">E</text>
<text x="10.5" y="285.7">F</text>
<text x="35" y="286.7">1</text>
<text x="85" y="286.7">2</text>
<text x="135" y="286.7">3</text>
<text x="185" y="286.7">4</text>
<text x="235" y="286.7">5</text>
<text x="285" y="286.7">6</text>
<text x="335" y="286.7">7</text>
<text x="385" y="286.7">8</text>
<text x="408.5" y="285.7">F</text>
</g>
<g font-size="1.8" fill="#008484">
<text x="85.4" y="64.2">XC6206-3.3</text>
<text x="89.1" y="61.7">U1</text>
<text x="116.7" y="61.1">VCC</text>
<text x="314.8" y="64.9">VCC</text>
<text x="85.3" y="69.3">VI</text>
<text x="92.4" y="69.3">VO</text>
<text x="90.8" y="73.4" transform="rotate(-90 90.8 73.4)">GND</text>
<text x="330.4" y="75.7">X1</text>
<text x="348.9" y="76.9">R17</text>
<text x="88.3" y="83.9">GND</text>
<text x="321.6" y="82">Vctrl</text>
<text x="327" y="78.7" transform="rotate(-90 327 78.7)">V+</text>
<text x="330" y="82">OUT</text>
<text x="349.2" y="79.5">NC</text>
<text x="94.2" y="87.1">C3</text>
<text x="94.2" y="89.6">1nF</text>
<text x="119.5" y="87.1">U2</text>
<text x="120" y="89.6">CP2102N-QFN28</text>
<text x="155.1" y="89.6">R8</text>
<text x="158.9" y="89.6">0R</text>
<text x="278.9" y="89.6">PA</text>
<text x="279.1" y="87.3">J6</text>
<text x="327" y="86.1" transform="rotate(-90 327 86.1)">GND</text>
<text x="329.6" y="89.6">32MHz(NC)</text>
<text x="92.9" y="94.8">R3</text>
<text x="107.7" y="94.7">RSTb</text>
<text x="118.7" y="95" transform="rotate(-90 118.7 95)">VDD</text>
<text x="122.6" y="94.7">RI/CLK</text>
<text x="71.6" y="100.6">J1</text>
<text x="91.6" y="97.1">22.1K</text>
<text x="97.2" y="96.6">GND</text>
<text x="107.7" y="99.7">SUSPEND</text>
<text x="125" y="97.2">CTS</text>
<text x="125" y="99.7">RTS</text>
<text x="155.1" y="97.2">R9</text>
<text x="158.9" y="97.2">0R</text>
<text x="69.6" y="102.9">USB_B</text>
<text x="70.3" y="107.4">VBUS</text>
<text x="90.6" y="103.7">R1</text>
<text x="90.9" y="106">22.1K</text>
<text x="107.7" y="102.3">SUSPENDb</text>
<text x="107.7" y="106.1">REGIN</text>
<text x="124.8" y="102.3">RXD</text>
<text x="124.8" y="107.4">DSR</text>
<text x="125" y="104.8">TXD</text>
<text x="184.4" y="103.6">R11</text>
<text x="184.4" y="106.1">10R</text>
<text x="192" y="104.9">R12</text>
<text x="192" y="107.4">10R</text>
<text x="197.1" y="104.9">C5</text>
<text x="197.1" y="107.4">1nF</text>
<text x="202.1" y="107.4">TP1 TP2 VCC</text>
<text x="327" y="105.4" transform="rotate(-90 327 105.4)">V+</text>
<text x="330.4" y="102.3">X2</text>
<text x="348.9" y="107.4">R22</text>
<text x="72.9" y="112.4">D+</text>
<text x="107.7" y="112.4">D+</text>
<text x="107.7" y="109.9">VBUS</text>
<text x="124.7" y="112.4">DCD</text>
<text x="124.9" y="109.9">DTR</text>
<text x="141.1" y="112.5">NC</text>
<text x="141.2" y="109.9">R6</text>
<text x="148.9" y="112.4">NC</text>
<text x="149" y="110">R7</text>
<text x="170.4" y="111.2">C4</text>
<text x="183.6" y="108.7">VCC</text>
<text x="198.4" y="113.8">R13</text>
<text x="207.1" y="113.8">NC</text>
<text x="207.3" y="111.2">R14</text>
<text x="212.4" y="113.8">R18</text>
<text x="279" y="112.5">PB</text>
<text x="279.1" y="110.1">J7</text>
<text x="321.6" y="108.6">Vctrl</text>
<text x="327" y="112.8" transform="rotate(-90 327 112.8)">GND</text>
<text x="330" y="108.6">OUT</text>
<text x="349.2" y="109.9">NC</text>
<text x="69.2" y="118.4" transform="rotate(-90 69.2 118.4)">Shield</text>
<text x="71.8" y="118.4" transform="rotate(-90 71.8 118.4)">GND</text>
<text x="118.7" y="117.1" transform="rotate(-90 118.7 117.1)">GND</text>
<text x="132.3" y="118.8">R4</text>
<text x="141.4" y="118.9">R5</text>
<text x="199.5" y="116.3">NC</text>
<text x="212.2" y="116.3">NC</text>
<text x="329.5" y="115">32K(NC)</text>
<text x="82.8" y="121.4">R2</text>
<text x="83" y="123.9">47.5K</text>
<text x="91.6" y="120.1">C1</text>
<text x="91.7" y="125.2">1nF</text>
<text x="99.3" y="120.1">C2</text>
<text x="99.4" y="125.2">10nF</text>
<text x="132.2" y="121.4">NC</text>
<text x="141.3" y="121.2">NC</text>
<text x="170.9" y="122">GND</text>
<text x="195" y="122">GND</text>
<text x="186.1" y="130.7" transform="rotate(-90 186.1 130.7)">VDDHM</text>
<text x="193.7" y="129.2" transform="rotate(-90 193.7 129.2)">VDDC</text>
<text x="315.7" y="127">GND</text>
<text x="69.3" y="133.4">GND</text>
<text x="76" y="137.5">J2</text>
<text x="92.2" y="133.4">GND</text>
<text x="126.4" y="132.1">GND</text>
<text x="181" y="134.7" transform="rotate(-90 181 134.7)">FLASH_VPP</text>
<text x="189.9" y="132.5" transform="rotate(-90 189.9 132.5)">LDO_VFB</text>
<text x="203.8" y="132.3" transform="rotate(-90 203.8 132.3)">PUF_VPP</text>
<text x="207.6" y="133.5" transform="rotate(-90 207.6 133.5)">PUF_VDD2</text>
<text x="279" y="135.3">PC</text>
<text x="279.1" y="133">J8</text>
<text x="71.8" y="139.8">Conn_01x04</text>
<text x="164.8" y="140.4">PA0_CTN0/DBG0/AN15/PWM0</text>
<text x="164.8" y="142.9">PA1_CTN1/DBG1/AN14/PWM1</text>
<text x="210.9" y="140.4">SCL/AN7/RX1/PC0</text>
<text x="210.9" y="142.9">SDA/AN6/TX1/PC1</text>
<text x="164.8" y="145.5">PA2_CTN2/DBG2/AN13/PWM2/SWDCLK</text>
<text x="164.8" y="148">PA3/DBG3/AN12/PWM3/SWDIO</text>
<text x="206.1" y="148">PWM1/AN4/SPICLK/PC3</text>
<text x="207.2" y="145.5">PWM0/AN5/SPICS/PC2</text>
<text x="115" y="151.9">VCC</text>
<text x="164.8" y="150.5">PA4/RX0/AN11/PWM4</text>
<text x="164.8" y="153.1">PA5/TX0/AN10/PWM5</text>
<text x="164.8" y="155.6">PA6/RX1/AN9/PWM6</text>
<text x="207.2" y="150.5">PWM3/AN3/SPIRX/PC4</text>
<text x="207.4" y="153.1">PWM4/AN2/SPITX/PC5</text>
<text x="209" y="155.6">PWM5/AN1/SCL/PC6</text>
<text x="279" y="154.4">PD</text>
<text x="279.1" y="152.1">J9</text>
<text x="79.5" y="157.5">GND</text>
<text x="109.5" y="159.5">R23</text>
<text x="122.2" y="159.5">R24</text>
<text x="164.8" y="158.2">PA7/TX1/AN8/-</text>
<text x="208.8" y="158.2">PWM6/AN0/SDA/PC7</text>
<text x="262.7" y="160.2">VCC</text>
<text x="70.8" y="167.3">J3</text>
<text x="106.1" y="165.7">WRITE</text>
<text x="109.4" y="162">1K</text>
<text x="120.9" y="165.7">BLUE</text>
<text x="122.1" y="162">1K</text>
<text x="164.8" y="163.2">PB0/SPICS/RX0/PWM0</text>
<text x="164.8" y="165.8">PB1/SPICLK/TX0/PWM1</text>
<text x="201.7" y="165.8">OSC32K/-/SPICLK/CTN0_PD1</text>
<text x="209.3" y="163.2">OSCLK/-/SPICS/PD0</text>
<text x="61.8" y="169.6">Conn_01x04</text>
<text x="106.8" y="168.2">D1</text>
<text x="122" y="168.2">D2</text>
<text x="164.8" y="168.3">PB2CTN0/SPIRX/DBG4/PWM2</text>
<text x="164.8" y="170.9">PB3_CTN1/SPITX/DBG5/PWM3</text>
<text x="164.8" y="173.4">PB4_CTN2/SCL/DBG6/PWM4</text>
<text x="203.5" y="168.3">SCL/RX0/SPIRX/CTN1_PD2</text>
<text x="203.7" y="170.9">SDA/TX0/SPITX/CTN2_PD3</text>
<text x="279.2" y="168.6">J10</text>
<text x="279.5" y="170.9">Conn_01x04</text>
<text x="79.5" y="179.1">GND</text>
<text x="112.5" y="179.1">GND</text>
<text x="164.8" y="175.9">PB5_CTN0/SDA/DBG7/PWM5</text>
<text x="164.8" y="178.5">PB6_CTN1/RX0/DBG8/PWM6</text>
<text x="221.5" y="177.2">RSTN</text>
<text x="238.6" y="179.2">VCC</text>
<text x="262.7" y="179.2">VCC</text>
<text x="164.8" y="181">PB7_CTN2/TX0/DBG9/-</text>
<text x="164.8" y="184.8">TRIM0</text>
<text x="223.2" y="181">WM</text>
<text x="223.7" y="183.6">TM</text>
<text x="254.3" y="181.1">R15</text>
<text x="254.3" y="183.6">22R</text>
<text x="268.7" y="180.4">GND</text>
<text x="164.8" y="187.4">TRIM1</text>
<text x="164.8" y="189.9">TRIM2</text>
<text x="219.3" y="186.1">PUF_EN</text>
<text x="249.6" y="188.7">WM</text>
<text x="249.9" y="186.3">J4</text>
<text x="265.9" y="186.2">R16</text>
<text x="265.9" y="188.6">51K</text>
<text x="164.8" y="192.4">TRIM3</text>
<text x="164.8" y="195">TRIM4</text>
<text x="164.8" y="197.5">TRIM5</text>
<text x="249.9" y="196.5">J5</text>
<text x="266.7" y="195.1">C6</text>
<text x="266.9" y="197.4">C_Small SW_Push</text>
<text x="274.4" y="195.1">SW1</text>
<text x="172.1" y="199.7" transform="rotate(-90 172.1 199.7)">TRIMGND2</text>
<text x="177.2" y="199.7" transform="rotate(-90 177.2 199.7)">TRIM_GND1</text>
<text x="182.2" y="199.7" transform="rotate(-90 182.2 199.7)">GND</text>
<text x="187.3" y="199.7" transform="rotate(-90 187.3 199.7)">GND</text>
<text x="249.7" y="198.8">TM</text>
<text x="175.8" y="207.8">R10</text>
<text x="188.7" y="209">MCU007ES-Trim</text>
<text x="194.5" y="206.5">U3</text>
<text x="249.8" y="209">PUF</text>
<text x="250" y="206.7">J11</text>
<text x="262.3" y="208.3">GND</text>
<text x="175.7" y="210.1">1K</text>
<text x="182.3" y="210.9">GND</text>
<text x="172.2" y="217.2">GND</text>
<text x="239.5" y="218.5">GND</text>
</g>
<g font-size="1.8">
<text x="105.4" y="68.4">3.3V</text>
<text x="264.2" y="78.5">PA0</text>
<text x="264.2" y="81.1">PA1</text>
<text x="264.2" y="83.6">PA2</text>
<text x="356.9" y="81.1">PD0</text>
<text x="162.6" y="88.7">Place_on_backside</text>
<text x="264.2" y="86.1">PA3</text>
<text x="264.2" y="88.7">PA4</text>
<text x="264.2" y="91.2">PA5</text>
<text x="264.2" y="93.8">PA6</text>
<text x="81.3" y="98.8">5V</text>
<text x="162.6" y="97.6">Place_on_backside</text>
<text x="264.2" y="96.3">PA7</text>
<text x="264.2" y="101.4">PB0</text>
<text x="264.2" y="103.9">PB1</text>
<text x="264.2" y="106.5">PB2</text>
<text x="356.9" y="107.7">PD1</text>
<text x="152.4" y="109">Place_on_backside</text>
<text x="152.4" y="111.5">Place_on_backside</text>
<text x="264.2" y="109">PB3</text>
<text x="264.2" y="111.5">PB4</text>
<text x="264.2" y="114.1">PB5</text>
<text x="264.2" y="116.6">PB6</text>
<text x="264.2" y="119.2">PB7</text>
<text x="264.2" y="124.2">PC0</text>
<text x="264.2" y="126.8">PC1</text>
<text x="264.2" y="129.3">PC2</text>
<text x="264.2" y="131.9">PC3</text>
<text x="251.5" y="133.1">PC[0..7]</text>
<text x="264.2" y="134.4">PC4</text>
<text x="264.2" y="136.9">PC5</text>
<text x="153.7" y="142">PA1</text>
<text x="153.7" y="139.5">PA0</text>
<text x="232.4" y="139.5">PC0</text>
<text x="232.4" y="142">PC1</text>
<text x="264.2" y="142">PC7</text>
<text x="264.2" y="139.5">PC6</text>
<text x="153.7" y="149.6">PA4</text>
<text x="153.7" y="147.1">PA3</text>
<text x="153.7" y="144.6">PA2</text>
<text x="232.4" y="149.6">PC4</text>
<text x="232.4" y="144.6">PC2</text>
<text x="232.4" y="147.1">PC3</text>
<text x="264.2" y="148.4">PD0</text>
<text x="153.7" y="152.2">PA5</text>
<text x="153.7" y="154.7">PA6</text>
<text x="232.4" y="154.7">PC6</text>
<text x="232.4" y="152.2">PC5</text>
<text x="264.2" y="150.9">PD1</text>
<text x="264.2" y="153.5">PD2</text>
<text x="264.2" y="156">PD3</text>
<text x="153.7" y="157.3">PA7</text>
<text x="232.4" y="157.3">PC7</text>
<text x="87.6" y="163.6">5V</text>
<text x="153.7" y="167.4">PB2</text>
<text x="153.7" y="164.9">PB1</text>
<text x="153.7" y="162.3">PB0</text>
<text x="232.4" y="167.4">PD2</text>
<text x="232.4" y="164.9">PD1</text>
<text x="232.4" y="162.3">PD0</text>
<text x="153.7" y="170">PB3</text>
<text x="153.7" y="172.5">PB4</text>
<text x="232.4" y="170">PD3</text>
<text x="153.7" y="175">PB5</text>
<text x="153.7" y="177.6">PB6</text>
<text x="153.7" y="180.1">PB7</text>
</g>
<g font-size="1.8" fill="#0000c2">
<text x="348" y="67.1">OSCillator place on TOP</text>
<text x="348" y="69.6">Resistors place on back</text>
<text x="364.5" y="81.1">OSC_HI</text>
<text x="181.6" y="101.4">uses 0805 size</text>
<text x="364.5" y="107.7">OSC_32K</text>
<text x="241.3" y="176.3">RSTN</text>
</g>
<text font-size="1.8" fill="#008400" x="170.4" y="116.3">1nF</text>
</svg>
